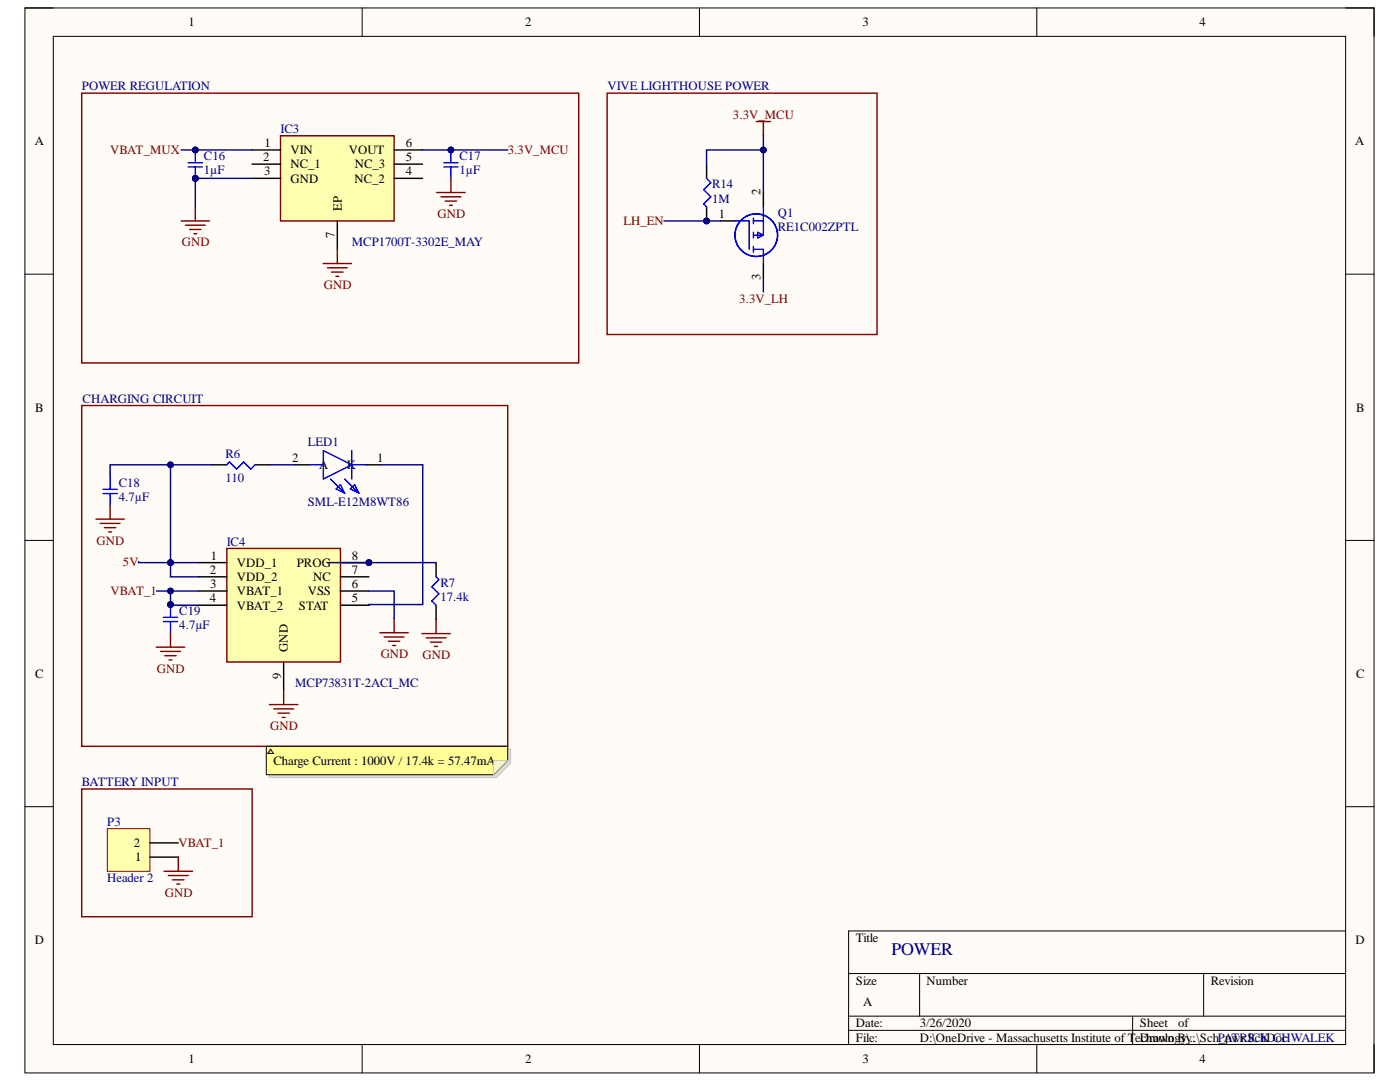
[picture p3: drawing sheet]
<svg xmlns="http://www.w3.org/2000/svg" width="279mm" height="216mm" viewBox="0 0 279 216" stroke-linecap="round" stroke-linejoin="round" font-family="sans-serif">
<path d="M5 1.6h269.2v212.5h-269.2z" fill-rule="evenodd" fill="#fffcf8"/>
<path d="M5 1.6h269.2v212.5h-269.2z" fill="none" stroke="#000" stroke-width=".2"/>
<path d="M10.6 7.3h258v201.1h-258z" fill-rule="evenodd" fill="#fffcf8"/>
<g fill="none" stroke="#000" stroke-width=".2">
<path d="M5 1.6h5.6M10.6 7.3h258v201.1h-258zM72.3 1.6v5.7M139.6 1.6v5.7M206.9 1.6v5.7M268.6 1.6h5.6v5.7M5 54.7h5.6M268.6 54.7h5.6M5 107.8h5.6M268.6 107.8h5.6M5 161h5.6M268.6 161h5.6"/>
<path d="M169.4 194.3h99.2M183.5 194.3v8.5M240.2 194.3v8.5M268.6 185.8h-99.2v22.6M72.3 208.4v5.7M139.6 208.4v5.7M169.4 202.8h99.2M169.4 205.6h99.2M206.9 208.4v5.7M226 202.8v5.6M274.2 208.4v5.7"/>
</g>
<path d="M16.3 80.9h85v68h-85z" fill="none" stroke="#800000" stroke-width=".29"/>
<circle cx="73.6" cy="112.3" r=".57" fill="#000080"/>
<circle cx="73.6" cy="112.3" r=".57" fill="none" stroke="#000080" stroke-width=".2"/>
<path d="M45.3 109.4h22.6v22.7h-22.6z" fill-rule="evenodd" fill="#ffffb0"/>
<path d="M45.3 109.4h22.6v22.7h-22.6z" fill="none" stroke="#800000" stroke-width=".29"/>
<path d="M39.6 112.3h5.7M39.6 115.1h5.7M39.6 117.9h5.7M67.9 112.3h5.7M39.6 120.8h5.7M56.6 132.1v5.7" fill="none" stroke="#000" stroke-width=".29"/>
<circle cx="73.6" cy="112.3" r=".57" fill="#000080"/>
<circle cx="73.6" cy="112.3" r=".57" fill="none" stroke="#000080" stroke-width=".2"/>
<path d="M42.4 92.7h2.8M50.9 92.7h2.8M67.9 115.1h5.7M67.9 117.9h5.7M67.9 120.8h5.7" fill="none" stroke="#000" stroke-width=".29"/>
<path d="M45.2 92.7l.6-.5 1.4 1.4 1.4-1.4 1.4 1.4 .9-.9" fill="none" stroke="#00f" stroke-width=".29"/>
<path d="M75.8 126.3h5.7M76.7 127.1h3.9M77.5 128h2.3M78.4 128.8h.5M78.7 123.4v2.9M84.2 126.4h5.7M85 127.3h4M85.9 128.1h2.3M86.7 129h.6M87 123.6v2.8" fill="none" stroke="#800000" stroke-width=".29"/>
<circle cx="34" cy="120.6" r=".57" fill="#000080"/>
<circle cx="34" cy="120.6" r=".57" fill="none" stroke="#000080" stroke-width=".2"/>
<circle cx="34" cy="120.6" r=".57" fill="#000080"/>
<circle cx="34" cy="120.6" r=".57" fill="none" stroke="#000080" stroke-width=".2"/>
<path d="M32.6 124h2.8M32.6 123.2h2.8M34 120.6v2.6M34 124v2.3" fill="none" stroke="#00f" stroke-width=".29"/>
<path d="M31.2 129.1h5.7M32 130h4M32.9 130.8h2.3M33.7 131.7h.6M34 126.3v2.8" fill="none" stroke="#800000" stroke-width=".29"/>
<path d="M21.4 165.4h8.5v8.5h-8.5z" fill-rule="evenodd" fill="#ffffb0"/>
<path d="M21.4 165.4h8.5v8.5h-8.5z" fill="none" stroke="#800000" stroke-width=".2"/>
<path d="M29.9 171h5.7M29.9 168.2h5.7" fill="none" stroke="#000" stroke-width=".29"/>
<g fill="none" stroke="#800000" stroke-width=".29">
<path d="M19.1 103.6h5.7M20 104.4h4M20.8 105.3h2.3M21.7 106.1h.6M22 100.8v2.8M56.6 137.8v2.8M16.3 157.4h34v25.5h-34zM53.8 140.6h5.6M54.6 141.4h4M55.5 142.3h2.2M56.3 143.1h.6M32.8 173.9h5.6"/>
<path d="M33.6 174.7h4M34.4 175.6h2.3M35.3 176.4h.6M35.6 171v2.9"/>
</g>
<path d="M20.6 98.5h2.8M20.6 97.6h2.8M22 95.1v2.5M22 98.5v2.3" fill="none" stroke="#00f" stroke-width=".29"/>
<path d="M56 27.1h22.7v17h-22.7z" fill-rule="evenodd" fill="#ffffb0"/>
<path d="M56 27.1h22.7v17h-22.7zM36.1 44.1h5.7M37 44.9h4M37.8 45.8h2.3M38.7 46.6h.6M39 41.3v2.8M64.5 52.6h5.7M65.3 53.4h4M66.2 54.3h2.3M67 55.1h.6M67.3 49.8v2.8" fill="none" stroke="#800000" stroke-width=".29"/>
<path d="M50.3 29.9h5.7M50.3 32.8h5.7M50.3 35.6h5.7M78.7 29.9h5.6M78.7 32.8h5.6M78.7 35.6h5.6M67.3 44.1v5.7" fill="none" stroke="#000" stroke-width=".29"/>
<circle cx="39" cy="29.9" r=".57" fill="#000080"/>
<circle cx="39" cy="29.9" r=".57" fill="none" stroke="#000080" stroke-width=".2"/>
<circle cx="39" cy="35.6" r=".57" fill="#000080"/>
<circle cx="39" cy="35.6" r=".57" fill="none" stroke="#000080" stroke-width=".2"/>
<circle cx="39" cy="29.9" r=".57" fill="#000080"/>
<circle cx="39" cy="29.9" r=".57" fill="none" stroke="#000080" stroke-width=".2"/>
<circle cx="39" cy="35.6" r=".57" fill="#000080"/>
<circle cx="39" cy="35.6" r=".57" fill="none" stroke="#000080" stroke-width=".2"/>
<path d="M37.6 33.3h2.8M37.6 32.5h2.8M39 29.9v2.6M39 33.3v2.3" fill="none" stroke="#00f" stroke-width=".29"/>
<circle cx="90" cy="29.9" r=".57" fill="#000080"/>
<circle cx="90" cy="29.9" r=".57" fill="none" stroke="#000080" stroke-width=".2"/>
<circle cx="90" cy="29.9" r=".57" fill="#000080"/>
<circle cx="90" cy="29.9" r=".57" fill="none" stroke="#000080" stroke-width=".2"/>
<g fill="none" stroke="#00f" stroke-width=".29">
<path d="M88.6 33.3h2.8M88.6 32.5h2.8M90 29.9v2.6M90 33.3v2.3M61.7 92.7h2.8M64.5 89.9l5.7 2.8-5.7 2.9zM66 95.6l2.8 2.8M67.1 97.6l.8-.9 .9 1.7zM68.8 95.6l2.8 2.8M69.9 97.6l.9-.9 .8 1.7zM70.2 89.9v5.7M70.2 92.7h2.8"/>
<path d="M87 115.1l.6 .6-1.4 1.4 1.4 1.4-1.4 1.4 .8 .9"/>
</g>
<path d="M16.3 18.6h99.2v53.8h-99.2zM87.2 38.4h5.6M88 39.3h4M90 35.6v2.8M88.9 40.1h2.2M89.7 41h.6" fill="none" stroke="#800000" stroke-width=".29"/>
<path d="M58.9 92.7h2.8M73 92.7h2.9M87 112.3v2.8M87 120.8v2.8" fill="none" stroke="#000" stroke-width=".29"/>
<circle cx="141" cy="44.1" r=".57" fill="#000080"/>
<circle cx="141" cy="44.1" r=".57" fill="none" stroke="#000080" stroke-width=".2"/>
<path d="M141 41.3v2.8" fill="none" stroke="#000" stroke-width=".29"/>
<circle cx="141" cy="44.1" r=".57" fill="#000080"/>
<circle cx="141" cy="44.1" r=".57" fill="none" stroke="#000080" stroke-width=".2"/>
<path d="M141 32.8v2.8M152.3 38.4v2.9M143.8 44.1h2.9M152.3 52.6v2.8" fill="none" stroke="#000" stroke-width=".29"/>
<g fill="none" stroke="#00f" stroke-width=".29">
<path d="M141 35.6l.9 .8-1.5 1.5 1.5 1.4-1.5 1.4 .6 .6M146.7 44.1h2.8v5.7M150.4 49.8h1.9v2.8M150.4 44.1h1.9M150.4 46.9h1.9M150.4 43.5v1.2M150.4 46.4v1.1M150.4 49.2v1.1M151.2 46.4l1.1 .5-1.1 .6zM152.3 41.3v5.6"/>
<circle cx="150.9" cy="46.9" r="4.3"/>
</g>
<path d="M121.2 18.6h53.8v48.2h-53.8zM150.9 24.3h2.9M152.3 24.3v2.8" fill="none" stroke="#800000" stroke-width=".29"/>
<path d="M152.3 27.1v2.8" fill="none" stroke="#000080" stroke-width=".29"/>
<circle cx="152.3" cy="29.9" r=".57" fill="#000080"/>
<circle cx="152.3" cy="29.9" r=".57" fill="none" stroke="#000080" stroke-width=".2"/>
<path d="M34 92.7h-12v2.4" fill="none" stroke="#000080" stroke-width=".29"/>
<circle cx="34" cy="92.7" r=".57" fill="#000080"/>
<circle cx="34" cy="92.7" r=".57" fill="none" stroke="#000080" stroke-width=".2"/>
<path d="M27.6 112.1v.2h6.4" fill="none" stroke="#000080" stroke-width=".29"/>
<circle cx="34" cy="112.3" r=".57" fill="#000080"/>
<circle cx="34" cy="112.3" r=".57" fill="none" stroke="#000080" stroke-width=".2"/>
<path d="M31.2 117.9h8.4" fill="none" stroke="#000080" stroke-width=".29"/>
<circle cx="34" cy="117.9" r=".57" fill="#000080"/>
<circle cx="34" cy="117.9" r=".57" fill="none" stroke="#000080" stroke-width=".2"/>
<path d="M34 117.9v2.9h5.6" fill="none" stroke="#000080" stroke-width=".29"/>
<circle cx="34" cy="120.6" r=".57" fill="#000080"/>
<circle cx="34" cy="120.6" r=".57" fill="none" stroke="#000080" stroke-width=".2"/>
<circle cx="34" cy="117.9" r=".57" fill="#000080"/>
<circle cx="34" cy="117.9" r=".57" fill="none" stroke="#000080" stroke-width=".2"/>
<path d="M34 112.3v2.8h5.6" fill="none" stroke="#000080" stroke-width=".29"/>
<circle cx="34" cy="112.3" r=".57" fill="#000080"/>
<circle cx="34" cy="112.3" r=".57" fill="none" stroke="#000080" stroke-width=".2"/>
<path d="M42.4 92.7h-8.4v19.6h5.6" fill="none" stroke="#000080" stroke-width=".29"/>
<circle cx="34" cy="112.3" r=".57" fill="#000080"/>
<circle cx="34" cy="112.3" r=".57" fill="none" stroke="#000080" stroke-width=".2"/>
<circle cx="34" cy="92.7" r=".57" fill="#000080"/>
<circle cx="34" cy="92.7" r=".57" fill="none" stroke="#000080" stroke-width=".2"/>
<path d="M36.1 29.9h14.2" fill="none" stroke="#000080" stroke-width=".29"/>
<circle cx="39" cy="29.9" r=".57" fill="#000080"/>
<circle cx="39" cy="29.9" r=".57" fill="none" stroke="#000080" stroke-width=".2"/>
<path d="M39 35.6h11.3" fill="none" stroke="#000080" stroke-width=".29"/>
<circle cx="39" cy="35.6" r=".57" fill="#000080"/>
<circle cx="39" cy="35.6" r=".57" fill="none" stroke="#000080" stroke-width=".2"/>
<path d="M53.7 92.7h5.2M65.2 112.3h21.8" fill="none" stroke="#000080" stroke-width=".29"/>
<circle cx="73.6" cy="112.3" r=".57" fill="#000080"/>
<circle cx="73.6" cy="112.3" r=".57" fill="none" stroke="#000080" stroke-width=".2"/>
<path d="M84.3 29.9h17M75.9 92.7h8.5v27.9h-10.8v.2M73.6 117.9h5.1v5.5" fill="none" stroke="#000080" stroke-width=".29"/>
<circle cx="90" cy="29.9" r=".57" fill="#000080"/>
<circle cx="90" cy="29.9" r=".57" fill="none" stroke="#000080" stroke-width=".2"/>
<path d="M132.5 44.1h11.3" fill="none" stroke="#000080" stroke-width=".29"/>
<circle cx="141" cy="44.1" r=".57" fill="#000080"/>
<circle cx="141" cy="44.1" r=".57" fill="none" stroke="#000080" stroke-width=".2"/>
<path d="M141 32.8v-2.9h11.3v8.5" fill="none" stroke="#000080" stroke-width=".29"/>
<circle cx="152.3" cy="29.9" r=".57" fill="#000080"/>
<circle cx="152.3" cy="29.9" r=".57" fill="none" stroke="#000080" stroke-width=".2"/>
<path d="M39 35.6v5.7" fill="none" stroke="#000080" stroke-width=".29"/>
<circle cx="39" cy="35.6" r=".57" fill="#000080"/>
<circle cx="39" cy="35.6" r=".57" fill="none" stroke="#000080" stroke-width=".2"/>
<path d="M152.3 55.4v2.9" fill="none" stroke="#000080" stroke-width=".29"/>
<path d="M53.7 149.5h48.2v2.8l-2.8 2.9h-45.4z" fill-rule="evenodd" fill="#e0ddd7"/>
<path d="M53.7 149.5h48.2v2.8l-2.8 2.9h-45.4z" fill="none" stroke="#bfbdba" stroke-width=".2"/>
<path d="M53.1 148.9h48.2v2.9l-2.8 2.8h-45.4z" fill-rule="evenodd" fill="#ffff96"/>
<path d="M53.1 148.9h48.2v2.9l-2.8 2.8h-45.4z" fill="none" stroke="#000" stroke-width=".2"/>
<path d="M98.5 151.8h2.8l-2.8 2.8z" fill="#f2f0d8"/>
<path d="M98.5 151.8h2.8l-2.8 2.8z" fill="none" stroke="#bfbdba" stroke-width=".2"/>
<path d="M54 149.5l.6 .8h-1.2z" fill="#ffcc78"/>
<path d="M54 149.5l.6 .8h-1.2z" fill="none" stroke="#300" stroke-width=".2"/>
<text font-size="3.6" fill="#000080" x="177.9" y="190.6">POWER</text>
<g font-size="2.5">
<text x="37.6" y="5.2">1</text>
<text x="104.8" y="5.2">2</text>
<text x="172.2" y="5.2">3</text>
<text x="239.4" y="5.2">4</text>
<text x="6.9" y="29">A</text>
<text x="52.8" y="29.3">1</text>
<text x="81" y="29.3">6</text>
<text x="270.5" y="29">A</text>
<text x="52.5" y="32.1">2</text>
<text x="52.7" y="35">3</text>
<text x="58" y="30.8">VIN</text>
<text x="58" y="33.6">NC_1</text>
<text x="69.6" y="30.8">VOUT</text>
<text x="70.8" y="33.6">NC_3</text>
<text x="81" y="32.1">5</text>
<text x="81" y="35">4</text>
<text x="58" y="36.5">GND</text>
<text x="70.7" y="36.5">NC_2</text>
<text x="151.8" y="39" transform="rotate(-90 151.8 39)">2</text>
<text x="66.7" y="47.5" transform="rotate(-90 66.7 47.5)">7</text>
<text x="68.2" y="42.1" transform="rotate(-90 68.2 42.1)">EP</text>
<text x="143.5" y="43.5">1</text>
<text x="151.8" y="55.9" transform="rotate(-90 151.8 55.9)">3</text>
<text x="7" y="82.1">B</text>
<text x="270.6" y="82.1">B</text>
<text x="58.3" y="92.2">2</text>
<text x="63.7" y="93.6">A</text>
<text x="69.2" y="93.6">K</text>
<text x="75.3" y="92.2">1</text>
<text x="42" y="111.7">1</text>
<text x="47.3" y="113.1">VDD_1</text>
<text x="59.2" y="113.1">PROG</text>
<text x="70.2" y="111.7">8</text>
<text x="41.9" y="114.5">2</text>
<text x="42" y="117.4">3</text>
<text x="47.3" y="116">VDD_2</text>
<text x="47.3" y="118.7">VBAT_1</text>
<text x="61.4" y="118.7">VSS</text>
<text x="62.5" y="116">NC</text>
<text x="70.2" y="114.5">7</text>
<text x="70.2" y="117.4">6</text>
<text x="41.9" y="120.2">4</text>
<text x="47.3" y="121.6">VBAT_2</text>
<text x="59.6" y="121.6">STAT</text>
<text x="70.2" y="120.2">5</text>
<text x="57.4" y="130.1" transform="rotate(-90 57.4 130.1)">GND</text>
<text x="7" y="135.2">C</text>
<text x="56.1" y="135.5" transform="rotate(-90 56.1 135.5)">9</text>
<text x="270.6" y="135.2">C</text>
<text x="54.6" y="152.6">Charge Current : 1000V / 17.4k = 57.47mA</text>
<text x="26.7" y="169.1">2</text>
<text x="27" y="171.9">1</text>
<text x="6.9" y="188.3">D</text>
<text x="170.8" y="188">Title</text>
<text x="270.5" y="188.3">D</text>
<text x="170.8" y="196.6">Size</text>
<text x="184.9" y="196.6">Number</text>
<text x="241.6" y="196.6">Revision</text>
<text x="172.2" y="200.8">A</text>
<text x="170.8" y="205">Date:</text>
<text x="170.8" y="207.9">File:</text>
<text x="183.6" y="205">3/26/2020</text>
<text x="183.6" y="207.9">D:\OneDrive - Massachusetts Institute of T</text>
<text x="226.5" y="207.9">eDrawn y\..\Sch_pwr.SchDCHWALEK</text>
<text x="227.5" y="205">Sheet</text>
<text x="227.6" y="207.9">chnologBy:</text>
<text x="235.1" y="205">of</text>
<text x="37.6" y="212.1">1</text>
<text x="104.8" y="212.1">2</text>
<text x="172.2" y="212.1">3</text>
<text x="239.4" y="212.1">4</text>
</g>
<g font-size="2.5" fill="#000080">
<text x="16.3" y="18">POWER REGULATION</text>
<text x="121.2" y="18">VIVE LIGHTHOUSE POWER</text>
<text x="56" y="26.5">IC3</text>
<text x="40.7" y="31.9">C16</text>
<text x="40.7" y="34.8">1µF</text>
<text x="91.7" y="31.9">C17</text>
<text x="91.7" y="34.8">1µF</text>
<text x="142.1" y="37.6">R14</text>
<text x="142.1" y="40.4">1M</text>
<text x="155.2" y="43.2">Q1</text>
<text x="155.2" y="46.1">RE1C002ZPTL</text>
<text x="70.2" y="49.1">MCP1700T-3302E_MAY</text>
<text x="16.5" y="80.3">CHARGING CIRCUIT</text>
<text x="61.4" y="89.1">LED1</text>
<text x="45" y="91.3">R6</text>
<text x="23.7" y="97.1">C18</text>
<text x="23.7" y="99.9">4.7µF</text>
<text x="45" y="96.2">110</text>
<text x="61.4" y="101">SML-E12M8WT86</text>
<text x="45.3" y="108.8">IC4</text>
<text x="87.9" y="117.1">R7</text>
<text x="87.9" y="119.9">17.4k</text>
<text x="35.8" y="122.6">C19</text>
<text x="35.8" y="125.4">4.7µF</text>
<text x="58.9" y="137">MCP73831T-2ACI_MC</text>
<text x="16.3" y="156.9">BATTERY INPUT</text>
<text x="21.4" y="164.8">P3</text>
<text x="21.4" y="176.1">Header 2</text>
<text x="243.1" y="207.9">PATRICK oc</text>
</g>
<g font-size="2.5" fill="#800000">
<text x="146.3" y="23.7">3.3V_MCU</text>
<text x="22" y="30.8">VBAT_MUX</text>
<text x="101.4" y="30.8">3.3V_MCU</text>
<text x="87.3" y="43.5">GND</text>
<text x="124.4" y="44.9">LH_EN</text>
<text x="36.3" y="49.1">GND</text>
<text x="64.6" y="57.7">GND</text>
<text x="147.5" y="60.5">3.3V_LH</text>
<text x="19.3" y="108.7">GND</text>
<text x="24.5" y="112.9">5V</text>
<text x="22.1" y="118.7">VBAT_1</text>
<text x="76" y="131.3">GND</text>
<text x="84.3" y="131.5">GND</text>
<text x="31.3" y="134.2">GND</text>
<text x="53.9" y="145.7">GND</text>
<text x="35.6" y="169.1">VBAT_1</text>
<text x="32.9" y="179">GND</text>
</g>
</svg>
